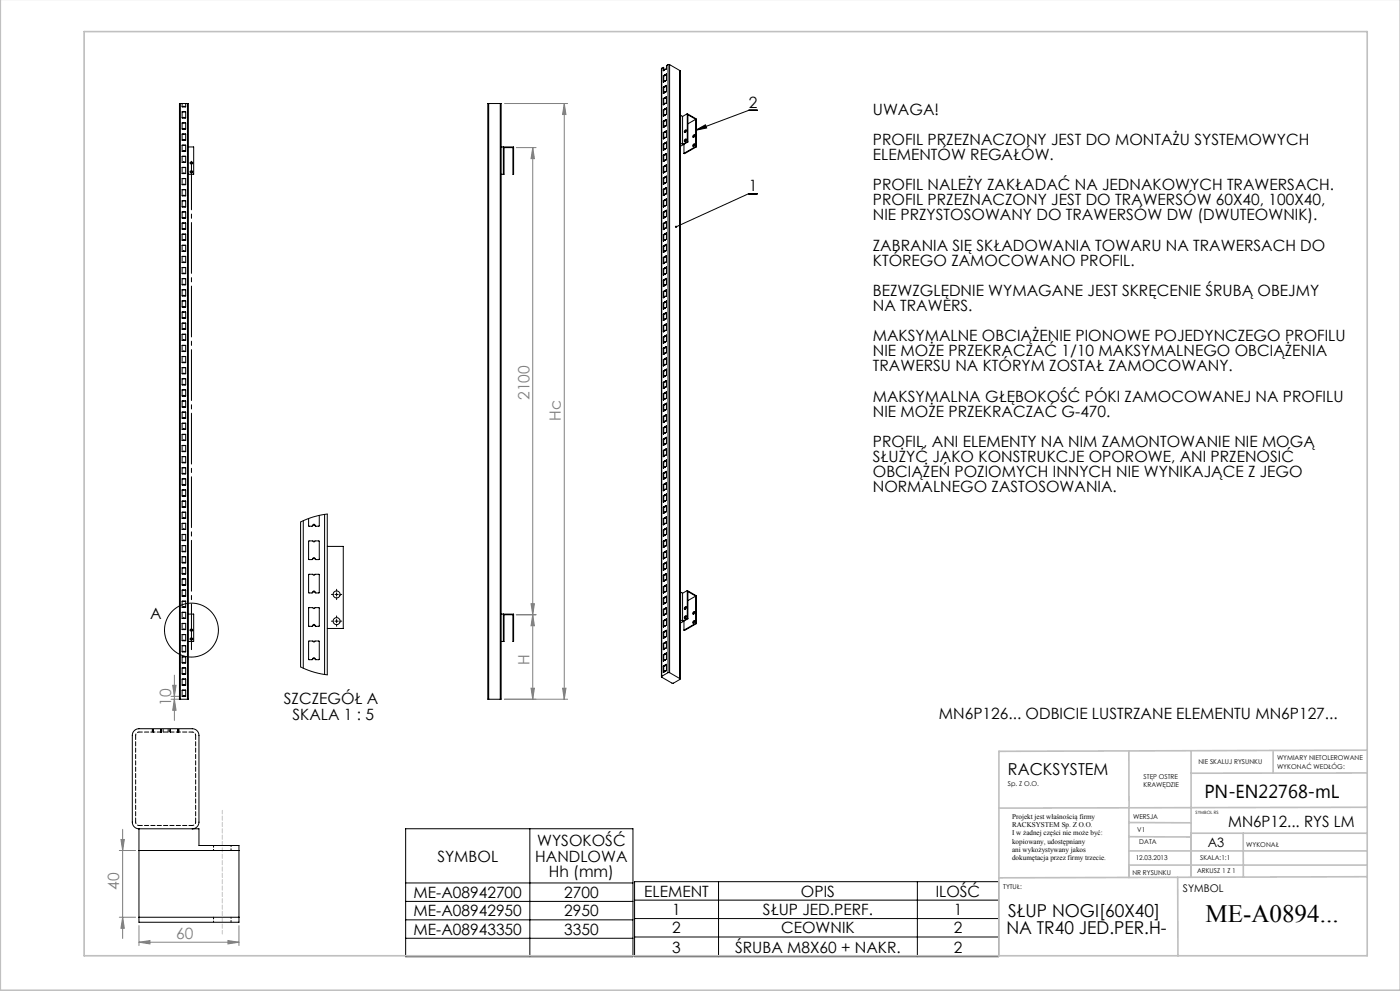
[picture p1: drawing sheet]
<svg xmlns="http://www.w3.org/2000/svg" width="420mm" height="297mm" viewBox="0 0 420 297" stroke-linecap="round" stroke-linejoin="round" font-family="sans-serif">
<g fill="none" stroke="#000" stroke-width=".3">
<path d="M208.7 39l2.9-1.6 .4 1zM227.2 33.1h-2.6l-15.9 5.9M57.3 51.5h.3M57.3 48.8h.3M57.4 48.7v.3M57.4 51.3v.4M227.2 58h-2.6l-21.8 10M100.5 178.2h1M101 177.7v1M57.3 191.5h.3M57.3 188.8h.3M57.4 188.7v.3"/>
<path d="M57.4 191.3v.4M100.5 186.2h1M101 185.7v1M121.7 248.4h68.2v38.3h-68.2zM159 248.4v38.3M121.7 264.6h68.2M121.7 270.1h68.2M121.7 275.7h68.2M190.4 264.2h109.2v22.5h-109.2zM190.4 269.8h109.2M190.4 275.3h109.2M215.6 264.2v22.5"/>
<path d="M275.2 264.2v22.5M121.7 281.2h68.2M190.4 280.8h109.2"/>
<circle cx="57.4" cy="188.8" r="8.1"/>
</g>
<g fill="none" stroke="#808080" stroke-width=".3">
<path d="M151.3 31h19M169.3 31l.5 3.3h-1zM169.3 31v178.6M154.9 44.2h5.9M159.8 44.2l.5 3.3h-1zM159.8 44.2v165.4M154.9 184.2h5.9M159.3 180.9h1l-.5 3.3zM159.8 184.2l.5 3.3h-1zM51.3 209.6h2.5M51.3 208.7h2.4M51.8 205.4h1l-.5 3.3z"/>
<path d="M52.3 209.6l.5 3.3h-1zM52.3 202.3v13.6M159.3 206.3h1l-.5 3.3zM168.8 206.3h1l-.5 3.3zM170.3 209.6h-19M35.8 254.9h4.9M36.3 251.6h1l-.5 3.3zM36.8 248.5v32.7M35.8 274.9h4.9M36.8 274.9l.5 3.3h-1zM41.7 277.4v6M71.7 277.4v6"/>
<path d="M41.7 282.4l3.3-.5v1zM41.7 282.4h30M68.4 281.9l3.3 .5-3.3 .5z"/>
</g>
<g fill="none" stroke="#000" stroke-width=".3" stroke-dasharray="15.2 1.3 1.3 1.3">
<path d="M57.1 51.5h-.2M57.1 48.8h-.2M57.4 51.2v-.2M57.4 51.8v.2M57.4 48.5v-.2M57.8 51.5h.2M57.8 48.8h.2M100 178.2h-.6M101 177.2v-.6M101 179.2v.5M102 178.2h.5M57.1 191.5h-.2"/>
<path d="M57.1 188.8h-.2M57.4 191.2v-.2M57.4 191.8v.2M57.4 188.5v-.2M57.4 189.2v.2M57.8 191.5h.2M57.8 188.8h.2M100 186.2h-.6M101 185.2v-.6M101 187.2v.5M102 186.2h.5"/>
</g>
<path d="M57.4 49.2v145.5" fill="none" stroke="#000" stroke-width=".3" stroke-dasharray="15.2 1.3 1.3 1.3" stroke-dashoffset="1.5"/>
<path d="M66.7 242.9v37" fill="none" stroke="#c0c0c0" stroke-width=".3" stroke-dasharray="1.3 .6" stroke-dashoffset=".2"/>
<g fill="none" stroke="#c0c0c0" stroke-width=".5">
<path d="M.1 -.1v296.9h419.9M25.2 9.5h385v276.9h-385zM338.7 225.2v37.8M357.3 225v37.9v-13.2h52.9M382 225.4v6.3M410.1 224.8l-110.4 .4v61.2M410.1 231.7h-52.8M338.7 259.3h71.5M338.7 255h71.5M338.7 250.8l18.6 .1M338.7 246.5l18.6 .1M373 249.7v13.2"/>
<path d="M410.1 241.9l-110.4 .3M353.3 262.9l.1 23.5M410.2 262.7l-110.5 .4"/>
</g>
<path d="M202.6 67.7l-.1 .4 .3-.1-.3 .1a.34 .34 0 0 0 .5 .2 .34 .34 0 0 0 .1-.5 .34 .34 0 0 0-.5-.1zM208.7 39l2.9-1.6 .4 1z" fill="#000"/>
<g fill="#808080">
<path d="M41.7 282.4l3.3-.5v1zM68.4 281.9l3.3 .5-3.3 .5z"/>
<path d="M168.8 206.3h1l-.5 3.3zM169.3 31l.5 3.3h-1zM159.3 180.9h1l-.5 3.3zM159.8 44.2l.5 3.3h-1z"/>
<path d="M51.8 205.4h1l-.5 3.3zM52.3 209.6l.5 3.3h-1zM159.8 184.2l.5 3.3h-1zM159.3 206.3h1l-.5 3.3zM36.3 251.6h1l-.5 3.3zM36.8 274.9l.5 3.3h-1z"/>
</g>
<g fill="none" stroke="#000" stroke-width=".3">
<path d="M200.4 19.4h.5M200.4 19.4l-.5 .2v1l-.3 .2M200.4 19.4v182.2M200.9 19.4v182.2M200.9 19.4l3 1.7M54.1 31h-.3v178.6h.3M54.1 31v178.6M54.1 31h2.1M54.6 31v1l.5-.1M55.1 31.9h.2M55.1 38.6h.2M55.1 38.6l-.5 .1 .1-1.9 1 .1v1.8l-.4-.1"/>
<path d="M55.1 35.3h.2M55.1 35.3h-.5l.1-1.8h1v1.8h-.4M55.1 31.9h.1M55.1 35.3h.1M55.1 38.6h.1M55.3 31.9h.1M55.3 35.3h.1M55.3 38.6h.1M55.7 31v1l-.4-.1M56.2 31h.3v178.6h-.3M56.2 31v178.6M146.6 31h-.3v178.6h.3"/>
<path d="M146.6 31h3.5M146.6 31v178.6M150.1 31h.2v178.6h-.2M150.1 31v178.6M198.5 20.5l-.1 182.3M198.5 20.5v182.2M199 21.2h.1M199 38.2h.1M199 34.8h.1M199 31.4h.1M199 28h.1M199 24.6h.1"/>
<path d="M199 20.2l-.5 .3M199 20.2v1M199 22.8v1.8M199 26.2v1.8M199 29.6v1.8M199 33v1.8M199 36.4v1.8M199 39.8v1.8M199 20.2l.1 .9M199 39.8h.1M199 36.4h.1M199 33h.1"/>
<path d="M199 29.6h.1M199 26.2h.1M199 22.8h.1M199 39.7v.1M199 36.3v.1M199 32.9v.1M199 29.5v.1M199 26.1v.1M199 22.7v.1M199 39.7l.2 .1M199 36.3l.2 .1M199 32.9l.2 .1"/>
<path d="M199 29.5l.2 .1M199 26.1l.2 .1M199 22.7l.2 .1M199.1 22.8v1.7M199.1 26.2v1.7M199.1 29.6v1.7M199.1 33v1.8M199.1 36.4v1.8M199.1 39.8v1.8M199.1 20.9l.2 .1M199.2 39.8h-.1M199.2 36.4h-.1"/>
<path d="M199.2 33h-.1M199.2 29.6h-.1M199.2 26.2h-.1M199.2 22.8h-.1M199.4 37.9l-.4 .3M199.4 34.5l-.4 .3M199.4 31.1l-.4 .3M199.4 27.7l-.4 .3M199.4 24.3l-.4 .3M199.4 24.3h.1M199.4 27.7h.1M199.4 31.1h.1"/>
<path d="M199.4 34.5h.1M199.4 37.9h.1M199.5 39.6l-.3 .2M199.5 29.4l-.3 .2M199.5 20.7l.2 .1M199.5 37.7l.1 .2M199.5 34.3l.1 .1M199.5 30.9l.1 .1M199.5 27.5l.1 .1M199.5 24.1l.1 .1M199.6 20.8l-.6 .4M199.6 20.8h.1"/>
<path d="M199.6 39.4l-.6 .3M199.6 37.8l-.2 .1M199.6 37.8v.1M199.6 36l-.6 .3M199.6 34.4l-.2 .1M199.6 34.4h.1M199.6 32.6l-.6 .3M199.6 31l-.2 .1M199.6 31h.1M199.6 29.2l-.6 .3M199.6 27.6l-.2 .1M199.6 27.6h.1"/>
<path d="M199.6 25.8l-.6 .3M199.6 24.2l-.2 .1M199.6 24.2h.1M199.6 22.4l-.6 .3M199.6 37.8h.1M199.6 39.4l.1 .1M199.6 36l.1 .1M199.6 32.6l.1 .1M199.6 29.2l.1 .1M199.6 25.8l.1 .1M199.6 22.4l.1 .1M199.7 37.8h.1"/>
<path d="M199.7 34.4h.1M199.7 27.6h.1M199.7 24.2h.1M199.7 39.5l-.3 .1M199.7 36.1l-.5 .3M199.7 32.7l-.5 .3M199.7 29.3h-.3M199.7 25.9l-.5 .3M199.7 22.5l-.5 .3M199.9 39.2h.1M199.9 35.8h.1M199.9 32.4h.1"/>
<path d="M199.9 29h.1M199.9 25.6h.1M199.9 22.2h.1M199.9 39.2l-.3 .2M199.9 35.8l-.3 .2M199.9 32.4l-.3 .2M199.9 29l-.3 .2M199.9 25.6l-.3 .2M199.9 22.2l-.3 .2M199.9 39.2v1.8l-.3 .3M199.9 35.8v1.8l-.3 .3M199.9 32.4v1.8l-.3 .2"/>
<path d="M199.9 29v1.8l-.3 .2M199.9 25.6v1.8l-.3 .2M199.9 22.2v1.8l-.3 .2M199.9 39.3l-.2 .2M199.9 35.9l-.2 .2M199.9 32.5l-.2 .2M199.9 29.1l-.2 .2M199.9 25.7l-.2 .2M199.9 22.3l-.2 .2M203.9 21.1l.1 182.4M203.9 21.1v182.3M204.2 34.6v8.3"/>
<path d="M204.2 34.6l.6 .3M204.2 34.6h-.2M204.8 34.9v8.4M205.5 39a.36 .36 0 0 1 .4 .5 .36 .36 0 0 1-.6 .2zM205.9 39l-.3 .3-.1 .4M206.2 34.1v8.4M206.2 34.1l2.7 1.5v8.4M206.2 34.1l-1.4 .8M208.7 35.8v8.1M208.7 35.8l-2.3-1.4v8.2M208.7 35.8l-2.3 1.3M54.7 43.5h1v1.9l-.5-.2-.6 .1z"/>
<path d="M55.1 58.6h.2M55.1 58.6l-.5 .1 .1-1.9 1 .1v1.8l-.4-.1M55.1 55.3h.2M55.1 55.3h-.5l.1-1.8h1v1.8h-.4M55.1 51.9h.2M55.1 51.9l-.5 .1 .1-1.8h1v1.8l-.4-.1M55.1 48.6h.2M55.1 48.6l-.5 .1 .1-1.9 1 .1v1.8l-.4-.1M55.1 41.9h.2M55.1 41.9l-.5 .1 .1-1.8h1v1.8l-.4-.1M55.1 41.9h.1M55.1 48.6h.1"/>
<path d="M55.1 51.9h.1M55.1 55.3h.1M55.1 58.6h.1M55.3 41.9h.1M55.3 48.6h.1M55.3 51.9h.1M55.3 55.3h.1M55.3 58.6h.1M56.5 44h1.6v8.2h-1.6M150.3 44h3.8v8.2h-.2v-8h-2.7v8h-.9M151 44v8.2M199 58.6h.1"/>
<path d="M199 55.2h.1M199 51.8h.1M199 48.4h.1M199 45h.1M199 41.6h.1M199 43.2v1.8M199 46.6v1.8M199 50v1.8M199 53.4v1.8M199 56.8v1.8M199 56.8h.1M199 53.4h.1"/>
<path d="M199 50h.1M199 46.6h.1M199 43.2h.1M199 56.7v.1M199 53.3v.1M199 49.9v.1M199 46.5v.1M199 43.1v.1M199 56.7l.2 .1M199 53.3l.2 .1M199 49.9l.2 .1M199 46.5l.2 .1"/>
<path d="M199 43.1l.2 .1M199.1 43.2v1.8M199.1 46.6v1.8M199.1 50v1.8M199.1 53.4v1.8M199.1 56.8v1.8M199.1 43.2h.1M199.2 56.8h-.1M199.2 53.4h-.1M199.2 50h-.1M199.2 46.6h-.1M199.4 54.9l-.4 .3"/>
<path d="M199.4 51.5l-.4 .3M199.4 48.1l-.4 .3M199.4 44.7l-.4 .3M199.4 41.3l-.4 .3M199.4 41.3h.1M199.4 44.7h.1M199.4 48.1h.1M199.4 51.5h.1M199.4 54.9h.1M199.5 56.6l-.3 .2M199.5 49.8l-.3 .2M199.5 46.4l-.3 .2"/>
<path d="M199.5 58.2h.2M199.5 47.9l.2 .1M199.5 41.1l.2 .1M199.5 54.7l.1 .2M199.5 51.3l.1 .2M199.5 44.5l.1 .1M199.6 59.8l-.6 .3M199.6 58.2l-.6 .4M199.6 58.2v.1M199.6 56.4l-.6 .3M199.6 54.8l-.2 .1M199.6 54.8v.1"/>
<path d="M199.6 53l-.6 .3M199.6 51.4l-.2 .1M199.6 51.4v.1M199.6 49.6l-.6 .3M199.6 48l-.2 .1M199.6 48v.1M199.6 46.2l-.6 .3M199.6 44.6l-.2 .1M199.6 44.6v.1M199.6 42.8l-.6 .3M199.6 41.2l-.2 .1M199.6 41.2v.1"/>
<path d="M199.6 41.2h.1M199.6 44.6h.1M199.6 48h.1M199.6 51.4h.1M199.6 54.8h.1M199.6 58.2h.1M199.6 59.8l.1 .1M199.6 56.4l.1 .1M199.6 53l.1 .1M199.6 49.6l.1 .1M199.6 46.2l.1 .1M199.6 42.8l.1 .1"/>
<path d="M199.7 54.8h.1M199.7 51.4h.1M199.7 44.6h.1M199.7 59.9l-.5 .3M199.7 56.5l-.3 .1M199.7 53.1l-.5 .3M199.7 49.7l-.3 .1M199.7 46.3l-.3 .1M199.7 42.9l-.5 .3M199.9 59.6h.1M199.9 56.2h.1M199.9 52.8h.1"/>
<path d="M199.9 49.4h.1M199.9 46h.1M199.9 42.6h.1M199.9 59.6l-.3 .2M199.9 56.2l-.3 .2M199.9 52.8l-.3 .2M199.9 49.4l-.3 .2M199.9 46l-.3 .2M199.9 42.6l-.3 .2M199.9 59.6v1.9l-.3 .2M199.9 56.2v1.9l-.3 .2M199.9 52.8v1.9l-.3 .2"/>
<path d="M199.9 49.4v1.8l-.3 .3M199.9 46v1.8l-.3 .3M199.9 42.6v1.8l-.3 .3M199.9 59.7l-.2 .2M199.9 56.3l-.2 .2M199.9 52.9l-.2 .2M199.9 49.5l-.2 .2M199.9 46.1l-.2 .2M199.9 42.7l-.2 .2M204.2 42.9l-.2 .1M204.2 42.9l.6 .4M205.2 43.2v2.8"/>
<path d="M205.5 41.7a.36 .36 0 0 1 .4 .5 .36 .36 0 0 1-.6 .2zM205.9 41.8l-.3 .2-.1 .4M206.2 42.5l-1.4 .8M206.2 42.5l.2 .1M206.4 42.6l-2.4 1.3M208.1 43.2a.36 .36 0 0 1 .3 .5 .36 .36 0 0 1-.5 .1zM208.1 40.5a.36 .36 0 0 1 .3 .4 .36 .36 0 0 1-.5 .2zM208.4 43.2l-.3 .3-.1 .4M208.4 40.5l-.3 .3-.1 .4M208.7 43.9l.2 .1M208.7 43.9l-3.5 2.1M208.9 44l-3.5 2.1-.2-.1"/>
<path d="M54.7 73.5h1v1.9l-.5-.2-.6 .1zM55.1 78.6h.2M55.1 78.6l-.5 .1 .1-1.9 1 .1v1.8l-.4-.1M55.1 71.9h.2M55.1 71.9l-.5 .1 .1-1.8h1v1.8l-.4-.1M55.1 68.6h.2M55.1 68.6l-.5 .1 .1-1.9 1 .1v1.8l-.4-.1M55.1 65.3h.2M55.1 65.3h-.5l.1-1.8h1v1.8h-.4M55.1 61.9h.2M55.1 61.9l-.5 .1 .1-1.8h1v1.8l-.4-.1M55.1 61.9h.1"/>
<path d="M55.1 65.3h.1M55.1 68.6h.1M55.1 71.9h.1M55.1 78.6h.1M55.3 61.9h.1M55.3 65.3h.1M55.3 68.6h.1M55.3 71.9h.1M55.3 78.6h.1M199 79h.1M199 75.6h.1M199 72.2h.1"/>
<path d="M199 68.8h.1M199 65.4h.1M199 62h.1M199 60.2v1.8M199 63.6v1.8M199 67v1.8M199 70.4v1.8M199 73.8v1.8M199 77.2v1.8M199 77.2l.1 .1M199 73.8l.1 .1M199 70.4l.1 .1"/>
<path d="M199 67l.1 .1M199 63.6h.1M199 60.2h.1M199 77.1v.1M199 73.7v.1M199 70.3v.1M199 66.9v.1M199 63.5v.1M199 60.1v.1M199 77.1l.2 .1M199 73.7l.2 .1M199 70.3l.2 .1"/>
<path d="M199 66.9l.2 .1M199 63.5l.2 .1M199 60.1l.2 .1M199.1 60.2v1.8M199.1 63.6v1.8M199.1 67.1v1.7M199.1 70.5v1.7M199.1 73.9v1.7M199.1 77.3v1.7M199.2 77.2l-.1 .1M199.2 73.8l-.1 .1M199.2 70.4l-.1 .1"/>
<path d="M199.2 67l-.1 .1M199.2 63.6h-.1M199.2 60.2h-.1M199.4 78.7l-.4 .3M199.4 75.3l-.4 .3M199.4 71.9l-.4 .3M199.4 68.5l-.4 .3M199.4 65.1l-.4 .3M199.4 61.7l-.4 .3M199.4 61.7h.1M199.4 65.1h.1M199.4 68.5h.1"/>
<path d="M199.4 71.9h.1M199.4 75.3h.1M199.4 78.7h.1M199.5 77l-.3 .2M199.5 66.8l-.3 .2M199.5 78.6l.2 .1M199.5 68.4l.2 .1M199.5 75.2l.1 .1M199.5 71.8h.1M199.5 65l.1 .1M199.5 61.6h.1M199.6 78.6l-.2 .1"/>
<path d="M199.6 78.6v.1M199.6 76.8l-.6 .3M199.6 75.2l-.2 .1M199.6 75.2v.1M199.6 73.4l-.6 .3M199.6 71.8l-.2 .1M199.6 71.8v.1M199.6 70l-.6 .3M199.6 68.4l-.2 .1M199.6 68.4v.1M199.6 66.6l-.6 .3M199.6 65l-.2 .1"/>
<path d="M199.6 65v.1M199.6 63.2l-.6 .3M199.6 61.6l-.2 .1M199.6 61.6v.1M199.6 65h.1M199.6 68.4h.1M199.6 71.8h.1M199.6 75.2h.1M199.6 78.6h.1M199.6 76.8l.1 .1M199.6 73.4l.1 .1M199.6 70l.1 .1"/>
<path d="M199.6 66.6l.1 .1M199.6 63.2l.1 .1M199.7 75.3h.1M199.7 71.9h.1M199.7 65.1h.1M199.7 61.6h.1M199.7 76.9l-.3 .1M199.7 73.5l-.5 .3M199.7 70.1l-.5 .3M199.7 66.7l-.3 .1M199.7 63.3l-.5 .3M199.9 76.6h.1"/>
<path d="M199.9 73.2h.1M199.9 69.8h.1M199.9 66.4h.1M199.9 63h.1M199.9 76.6l-.3 .2M199.9 73.2l-.3 .2M199.9 69.8l-.3 .2M199.9 66.4l-.3 .2M199.9 63l-.3 .2M199.9 76.6v1.9l-.3 .2M199.9 73.2v1.9l-.3 .2M199.9 69.8v1.9l-.3 .2"/>
<path d="M199.9 66.4v1.9l-.3 .2M199.9 63v1.9l-.3 .2M199.9 76.7l-.2 .2M199.9 73.3l-.2 .2M199.9 69.9l-.2 .2M199.9 66.5l-.2 .2M199.9 63.1l-.2 .2M55.1 98.6h.2M55.1 98.6l-.5 .1 .1-1.9 1 .1v1.8l-.4-.1M55.1 95.3h.2M55.1 95.3h-.5l.1-1.8h1v1.8h-.4M55.1 91.9h.2"/>
<path d="M55.1 91.9l-.5 .1 .1-1.8h1v1.8l-.4-.1M55.1 88.6h.2M55.1 88.6l-.5 .1 .1-1.9 1 .1v1.8l-.4-.1M55.1 85.3h.2M55.1 85.3h-.5l.1-1.8h1v1.8h-.4M55.1 81.9h.2M55.1 81.9l-.5 .1 .1-1.8h1v1.8l-.4-.1M55.1 81.9h.1M55.1 85.3h.1M55.1 88.6h.1M55.1 91.9h.1M55.1 95.3h.1"/>
<path d="M55.1 98.6h.1M55.3 81.9h.1M55.3 85.3h.1M55.3 88.6h.1M55.3 91.9h.1M55.3 95.3h.1M55.3 98.6h.1M199 99.4h.1M199 96h.1M199 92.6h.1M199 89.2h.1M199 85.8h.1"/>
<path d="M199 82.4h.1M199 80.6v1.8M199 84v1.8M199 87.4v1.8M199 90.8v1.8M199 94.2v1.8M199 97.6v1.8M199 97.6l.1 .1M199 94.2l.1 .1M199 90.8l.1 .1M199 87.4l.1 .1M199 84l.1 .1"/>
<path d="M199 80.6l.1 .1M199 97.5v.1M199 94.1v.1M199 90.7v.1M199 87.3v.1M199 83.9v.1M199 80.5v.1M199 97.5l.2 .1M199 94.1l.2 .1M199 90.7l.2 .1M199 87.3l.2 .1M199 83.9l.2 .1"/>
<path d="M199 80.5l.2 .1M199.1 80.7v1.7M199.1 84.1v1.7M199.1 87.5v1.7M199.1 90.9v1.7M199.1 94.3v1.7M199.1 97.7v1.7M199.1 80.7h.1M199.2 97.6l-.1 .1M199.2 94.2l-.1 .1M199.2 90.8l-.1 .1M199.2 87.4l-.1 .1"/>
<path d="M199.2 84l-.1 .1M199.4 99.1l-.4 .3M199.4 92.3l-.4 .3M199.4 88.9l-.4 .3M199.4 85.5l-.4 .3M199.4 82.1l-.4 .3M199.4 82.1h.1M199.4 85.5h.1M199.4 88.9h.1M199.4 92.3h.1M199.4 99.1h.1M199.5 94l-.3 .2"/>
<path d="M199.5 87.2l-.3 .2M199.5 83.8l-.3 .2M199.5 95.6l.2 .1M199.5 85.4l.2 .1M199.5 99h.1M199.5 92.2h.1M199.5 88.8l.1 .1M199.5 82h.1M199.6 99l-.2 .1M199.6 99v.1M199.6 97.2l-.6 .3M199.6 95.6l-.6 .4"/>
<path d="M199.6 95.6v.1M199.6 93.8l-.6 .3M199.6 92.2l-.2 .1M199.6 92.2v.1M199.6 90.4l-.6 .3M199.6 88.8l-.2 .1M199.6 88.8v.1M199.6 87l-.6 .3M199.6 85.4l-.2 .1M199.6 85.4v.1M199.6 83.6l-.6 .3M199.6 82l-.2 .1"/>
<path d="M199.6 82v.1M199.6 80.2l-.6 .3M199.6 82h.1M199.6 85.4h.1M199.6 88.8h.1M199.6 92.2h.1M199.6 95.6h.1M199.6 97.2l.1 .1M199.6 93.8l.1 .1M199.6 90.4l.1 .1M199.6 87l.1 .1M199.6 83.6l.1 .1"/>
<path d="M199.6 80.2l.1 .1M199.7 99.1h.1M199.7 92.3h.1M199.7 88.9h.1M199.7 82.1h.1M199.7 97.3l-.5 .3M199.7 93.9l-.3 .1M199.7 90.5l-.5 .3M199.7 87.1l-.3 .1M199.7 83.7l-.3 .1M199.7 80.3l-.5 .3M199.9 97v.1"/>
<path d="M199.9 93.6v.1M199.9 90.2v.1M199.9 86.8v.1M199.9 83.4v.1M199.9 80h.1M199.9 97l-.3 .2M199.9 93.6l-.3 .2M199.9 90.2l-.3 .2M199.9 86.8l-.3 .2M199.9 83.4l-.3 .2M199.9 80l-.3 .2M199.9 97.1v1.8l-.3 .2"/>
<path d="M199.9 93.7v1.8l-.3 .2M199.9 90.3v1.8l-.3 .2M199.9 86.9v1.8l-.3 .2M199.9 83.5v1.8l-.3 .2M199.9 80v1.9l-.3 .2M199.9 97.1l-.2 .2M199.9 93.7l-.2 .2M199.9 90.3l-.2 .2M199.9 86.9l-.2 .2M199.9 83.5l-.2 .2M199.9 80.1l-.2 .2M54.7 103.5h1v1.9l-.5-.2-.6 .1z"/>
<path d="M55.1 118.6h.2M55.1 118.6l-.5 .1 .1-1.9 1 .1v1.8l-.4-.1M55.1 115.3h.2M55.1 115.3h-.5l.1-1.8h1v1.8h-.4M55.1 111.9h.2M55.1 111.9l-.5 .1 .1-1.8h1v1.8l-.4-.1M55.1 108.6h.2M55.1 108.6l-.5 .1 .1-1.9 1 .1v1.8l-.4-.1M55.1 101.9h.2M55.1 101.9l-.5 .1 .1-1.8h1v1.8l-.4-.1M55.1 101.9h.1M55.1 108.6h.1"/>
<path d="M55.1 111.9h.1M55.1 115.3h.1M55.1 118.6h.1M55.3 101.9h.1M55.3 108.6h.1M55.3 111.9h.1M55.3 115.3h.1M55.3 118.6h.1M199 119.8v.1M199 116.4h.1M199 113h.1M199 109.6h.1"/>
<path d="M199 106.2h.1M199 102.8h.1M199 101v1.8M199 104.4v1.8M199 107.8v1.8M199 111.2v1.8M199 114.6v1.8M199 118v1.8M199 118l.1 .1M199 114.6l.1 .1M199 111.2l.1 .1M199 107.8l.1 .1"/>
<path d="M199 104.4l.1 .1M199 101l.1 .1M199 117.9v.1M199 114.5v.1M199 111.1v.1M199 107.7v.1M199 104.3v.1M199 100.9v.1M199 117.9l.2 .1M199 114.5l.2 .1M199 111.1l.2 .1M199 107.7l.2 .1"/>
<path d="M199 104.3l.2 .1M199 100.9l.2 .1M199.1 101.1v1.7M199.1 104.5v1.7M199.1 107.9v1.7M199.1 111.3v1.7M199.1 114.7v1.7M199.1 118.1v1.7M199.1 118.1h.1M199.2 114.6l-.1 .1M199.2 111.2l-.1 .1M199.2 107.8l-.1 .1"/>
<path d="M199.2 104.4l-.1 .1M199.2 101l-.1 .1M199.4 119.6l-.4 .3M199.4 116.2l-.4 .2M199.4 112.8l-.4 .2M199.4 109.4l-.4 .2M199.4 105.9l-.4 .3M199.4 102.5l-.4 .3M199.4 102.5h.1M199.4 105.9h.1M199.4 109.3v.1M199.4 112.7v.1"/>
<path d="M199.4 116.1v.1M199.4 119.6h.1M199.5 114.4l-.3 .2M199.5 104.2l-.3 .2M199.5 116l.2 .1M199.5 105.8l.2 .1M199.5 119.4l.1 .1M199.5 112.6l.1 .1M199.5 109.2l.1 .1M199.5 102.4l.1 .1M199.6 119.4l-.2 .2M199.6 119.5h.1"/>
<path d="M199.6 117.6l-.6 .3M199.6 116l-.2 .1M199.6 116.1h.1M199.6 114.2l-.6 .3M199.6 112.6l-.2 .1M199.6 112.7h.1M199.6 110.8l-.6 .3M199.6 109.2l-.2 .1M199.6 109.2v.1M199.6 107.4l-.6 .3M199.6 105.8l-.2 .1M199.6 105.8v.1"/>
<path d="M199.6 104l-.6 .3M199.6 102.4l-.2 .1M199.6 102.4v.1M199.6 100.6l-.6 .3M199.6 102.4h.1M199.6 105.8h.1M199.6 109.2h.1M199.6 112.6v.1M199.6 116v.1M199.6 119.4v.1M199.6 117.6l.1 .1M199.6 114.2l.1 .1"/>
<path d="M199.6 110.8l.1 .1M199.6 107.4l.1 .1M199.6 104l.1 .1M199.6 100.6l.1 .1M199.7 119.5h.1M199.7 112.7h.1M199.7 109.3h.1M199.7 102.5h.1M199.7 117.7l-.5 .3M199.7 114.3l-.3 .1M199.7 110.9l-.5 .3M199.7 107.5l-.5 .3"/>
<path d="M199.7 104.1l-.3 .1M199.7 100.7l-.5 .3M199.9 117.4v.1M199.9 114v.1M199.9 110.6v.1M199.9 107.2v.1M199.9 103.8v.1M199.9 100.4v.1M199.9 117.4l-.3 .2M199.9 114l-.3 .2M199.9 110.6l-.3 .2M199.9 107.2l-.3 .2"/>
<path d="M199.9 103.8l-.3 .2M199.9 100.4l-.3 .2M199.9 117.5v1.8l-.3 .2M199.9 114.1v1.8l-.3 .2M199.9 110.7v1.8l-.3 .2M199.9 107.3v1.8l-.3 .2M199.9 103.9v1.8l-.3 .2M199.9 100.5v1.8l-.3 .2M199.9 117.6l-.2 .1M199.9 114.2l-.2 .1M199.9 110.8l-.2 .1M199.9 107.4l-.2 .1"/>
<path d="M199.9 104l-.2 .1M199.9 100.6l-.2 .1M54.7 133.5h1v1.9l-.5-.2-.6 .1zM55.1 138.6h.2M55.1 138.6l-.5 .1 .1-1.9 1 .1v1.8l-.4-.1M55.1 131.9h.2M55.1 131.9l-.5 .1 .1-1.8h1v1.8l-.4-.1M55.1 128.6h.2M55.1 128.6l-.5 .1 .1-1.9 1 .1v1.8l-.4-.1M55.1 125.3h-.5l.1-1.8h1v1.8h-.4M55.1 121.9h.2M55.1 121.9l-.5 .1 .1-1.8h1v1.8l-.4-.1"/>
<path d="M55.1 125.3h.2M55.1 121.9h.1M55.1 125.3h.1M55.1 128.6h.1M55.1 131.9h.1M55.1 138.6h.1M55.3 121.9h.1M55.3 125.3h.1M55.3 128.6h.1M55.3 131.9h.1M55.3 138.6h.1M199 136.8v.1"/>
<path d="M199 133.4v.1M199 130v.1M199 126.6v.1M199 123.2v.1M199 121.4v1.8M199 124.8v1.8M199 128.2v1.8M199 131.6v1.8M199 135v1.8M199 138.4v1.8M199 138.4l.1 .1M199 135l.1 .1"/>
<path d="M199 131.6l.1 .1M199 128.2l.1 .1M199 124.8l.1 .1M199 121.4l.1 .1M199 138.4h.1M199 135h.1M199 131.6h.1M199 128.2h.1M199 124.8h.1M199 121.3v.1M199 138.4h.2M199 135h.2"/>
<path d="M199 131.6h.2M199 128.2h.2M199 124.8h.2M199 121.3l.2 .1M199.1 121.5v1.7M199.1 124.9v1.7M199.1 128.3v1.7M199.1 131.7v1.7M199.1 135.1v1.7M199.1 138.5v1.7M199.2 138.4l-.1 .1M199.2 135l-.1 .1"/>
<path d="M199.2 131.6l-.1 .1M199.2 128.2l-.1 .1M199.2 124.8l-.1 .1M199.2 121.4l-.1 .1M199.4 140l-.4 .3M199.4 136.6l-.4 .3M199.4 129.8l-.4 .3M199.4 126.4l-.4 .3M199.4 123l-.4 .3M199.4 123h.1M199.4 126.4h.1M199.4 129.8h.1"/>
<path d="M199.4 136.6h.1M199.4 140h.1M199.5 131.4l-.3 .2M199.5 124.6l-.3 .2M199.5 121.2l-.3 .2M199.5 133l.2 .1M199.5 122.8l.2 .1M199.5 139.8l.1 .1M199.5 136.4l.1 .1M199.5 129.6l.1 .1M199.5 126.2l.1 .1M199.6 139.9l-.2 .1"/>
<path d="M199.6 139.9h.1M199.6 138.1l-.6 .3M199.6 134.7l-.6 .3M199.6 133.1l-.6 .4M199.6 133.1h.1M199.6 131.3l-.6 .3M199.6 129.7l-.2 .1M199.6 129.7h.1M199.6 127.9l-.6 .3M199.6 126.3l-.2 .1M199.6 126.3h.1M199.6 124.5l-.6 .3"/>
<path d="M199.6 122.9l-.2 .1M199.6 122.9h.1M199.6 121l-.6 .3M199.6 138.1h.1M199.6 134.7h.1M199.6 131.3h.1M199.6 127.9h.1M199.6 124.5h.1M199.6 121l.1 .1M199.6 136.5l-.2 .1M199.7 139.9h.1M199.7 136.5h.1"/>
<path d="M199.7 129.7h.1M199.7 126.3h.1M199.7 138.1l-.5 .3M199.7 134.7l-.5 .3M199.7 131.3l-.3 .1M199.7 127.9l-.5 .3M199.7 124.5l-.3 .1M199.7 121.1l-.3 .1M199.9 137.9h.1M199.9 134.5h.1M199.9 131.1h.1M199.9 127.7h.1"/>
<path d="M199.9 124.3h.1M199.9 120.9h.1M199.9 137.9l-.3 .2M199.9 134.5l-.3 .2M199.9 131.1l-.3 .2M199.9 127.7l-.3 .2M199.9 124.3l-.3 .2M199.9 120.9l-.3 .1M199.9 137.9v1.8l-.3 .2M199.9 134.5v1.8l-.3 .2M199.9 131.1v1.8l-.3 .2M199.9 127.7v1.8l-.3 .2"/>
<path d="M199.9 124.3v1.8l-.3 .2M199.9 120.9v1.8l-.3 .2M199.9 138l-.2 .1M199.9 134.6l-.2 .1M199.9 131.2l-.2 .1M199.9 127.8l-.2 .1M199.9 124.4l-.2 .1M199.9 121l-.2 .1M55.1 158.6h.2M55.1 158.6l-.5 .1 .1-1.9 1 .1v1.8l-.4-.1M55.1 155.3h.2M55.1 155.3h-.5l.1-1.8h1v1.8h-.4"/>
<path d="M55.1 151.9h.2M55.1 151.9l-.5 .1 .1-1.8h1v1.8l-.4-.1M55.1 148.6h.2M55.1 148.6l-.5 .1 .1-1.9 1 .1v1.8l-.4-.1M55.1 145.3h.2M55.1 145.3h-.5l.1-1.8h1v1.8h-.4M55.1 141.9h.2M55.1 141.9l-.5 .1 .1-1.8h1v1.8l-.4-.1M55.1 141.9h.1M55.1 145.3h.1M55.1 148.6h.1M55.1 151.9h.1"/>
<path d="M55.1 155.3h.1M55.1 158.6h.1M55.3 141.9h.1M55.3 145.3h.1M55.3 148.6h.1M55.3 151.9h.1M55.3 155.3h.1M55.3 158.6h.1M90.2 156.4l3.9-1.5 4.1-.8v48.1l-4.1-.8-3.9-1.5zM91 156.1v44.2M92.6 155.4v2.2l1.1 .1 .2-.3M93.9 157.4a.3 .3 0 0 1 .3-.3 .3 .3 0 0 1 .3 .3"/>
<path d="M93.9 157.4h.1M94.5 157.4h.1M95.8 154.5v3.1l-1.1 .1-.2-.3M97.4 154.2v47.9M199 157.3h.1M199 153.8v.1M199 150.4v.1M199 147v.1M199 143.6v.1M199 140.2v.1M199 141.8v1.8M199 145.2v1.8"/>
<path d="M199 148.6v1.8M199 152v1.8M199 155.4v1.9M199 158.8v1.9M199 158.8l.1 .1M199 155.4l.1 .1M199 152l.1 .1M199 148.6l.1 .1M199 145.2l.1 .1M199 141.8l.1 .1M199 158.8h.1M199 155.4h.1"/>
<path d="M199 152h.1M199 148.6h.1M199 145.2h.1M199 141.8h.1M199 158.8h.2M199 155.4h.2M199 152h.2M199 148.6h.2M199 145.2h.2M199 141.8h.2M199.1 141.9v1.7M199.1 145.3v1.7"/>
<path d="M199.1 148.7v1.7M199.1 152.1v1.7M199.1 155.5v1.7M199.1 158.9v1.7M199.1 155.5h.1M199.2 158.8l-.1 .1M199.2 152l-.1 .1M199.2 148.6l-.1 .1M199.2 145.2l-.1 .1M199.2 141.8l-.1 .1M199.4 157l-.4 .3M199.4 153.6l-.4 .3"/>
<path d="M199.4 150.2l-.4 .3M199.4 146.8l-.4 .3M199.4 143.4l-.4 .3M199.4 143.4h.1M199.4 146.8h.1M199.4 150.2h.1M199.4 153.6h.1M199.4 157h.1M199.5 158.7l-.3 .1M199.5 151.9l-.3 .1M199.5 141.7l-.3 .1M199.5 153.4l.2 .1"/>
<path d="M199.5 143.2l.2 .1M199.5 156.8l.1 .1M199.5 150l.1 .1M199.5 146.6l.1 .1M199.6 158.5l-.6 .3M199.6 156.9l-.2 .1M199.6 156.9h.1M199.6 155.1l-.6 .3M199.6 153.5l-.2 .1M199.6 153.5h.1M199.6 151.7l-.6 .3M199.6 150.1l-.2 .1"/>
<path d="M199.6 150.1h.1M199.6 148.3l-.6 .3M199.6 146.7l-.2 .1M199.6 146.7h.1M199.6 144.9l-.6 .3M199.6 143.3l-.2 .1M199.6 143.3h.1M199.6 141.5l-.6 .3M199.6 158.5h.1M199.6 155.1h.1M199.6 151.7h.1M199.6 148.3h.1"/>
<path d="M199.6 144.9h.1M199.6 141.5h.1M199.7 156.9h.1M199.7 150.1h.1M199.7 146.7h.1M199.7 158.5l-.3 .1M199.7 155.1l-.5 .3M199.7 151.7l-.3 .1M199.7 148.3l-.5 .3M199.7 144.9l-.5 .3M199.7 141.5l-.3 .1M199.9 158.3h.1"/>
<path d="M199.9 154.9h.1M199.9 151.5h.1M199.9 148.1h.1M199.9 144.7h.1M199.9 141.3h.1M199.9 158.3l-.3 .2M199.9 154.9l-.3 .2M199.9 151.5l-.3 .2M199.9 148.1l-.3 .2M199.9 144.7l-.3 .2M199.9 141.3l-.3 .2M199.9 158.3v1.8l-.3 .2"/>
<path d="M199.9 154.9v1.8l-.3 .2M199.9 151.5v1.8l-.3 .2M199.9 148.1v1.8l-.3 .2M199.9 144.7v1.8l-.3 .2M199.9 141.3v1.8l-.3 .2M199.9 158.4l-.2 .1M199.9 155l-.2 .1M199.9 151.6l-.2 .1M199.9 148.2l-.2 .1M199.9 144.8l-.2 .1M199.9 141.4l-.2 .1M54.7 163.5h1v1.9l-.5-.2-.6 .1z"/>
<path d="M55.1 178.6h.2M55.1 178.6l-.5 .1 .1-1.9 1 .1v1.8l-.4-.1M55.1 175.3h.2M55.1 175.3h-.5l.1-1.8h1v1.8h-.4M55.1 171.9h.2M55.1 171.9l-.5 .1 .1-1.8h1v1.8l-.4-.1M55.1 168.6h.2M55.1 168.6l-.5 .1 .1-1.9 1 .1v1.8l-.4-.1M55.1 161.9h.2M55.1 161.9l-.5 .1 .1-1.8h1v1.8l-.4-.1M55.1 161.9h.1M55.1 168.6h.1"/>
<path d="M55.1 171.9h.1M55.1 175.3h.1M55.1 178.6h.1M55.3 161.9h.1M55.3 168.6h.1M55.3 171.9h.1M55.3 175.3h.1M55.3 178.6h.1M92.6 172.2l1.3-.1a.3 .3 0 0 0 .3 .3 .3 .3 0 0 0 .3-.3l1.3 .1v5.4l-1.1 .1a.41 .41 0 0 0-.3-.5 .41 .41 0 0 0-.5 .3l-.3 .2-1-.1zM93.9 167.4a.3 .3 0 0 1 .3-.3 .3 .3 0 0 1 .3 .3M93.9 167.4l-.2 .3-1.1-.1v-5.4l1.3-.1a.3 .3 0 0 0 .3 .3 .3 .3 0 0 0 .3-.3l1.3 .1v5.4l-1.1 .1-.2-.3M93.9 167.4h.1"/>
<path d="M94.5 167.4h.1M98.2 163.8h4.8v24.6h-4.8M199 177.7h.1M199 174.3h.1M199 170.9h.1M199 167.5h.1M199 164.1h.1M199 160.7h.1M199 162.2v1.9M199 165.6v1.9M199 169.1v1.8M199 172.5v1.8"/>
<path d="M199 175.9v1.8M199 179.3v1.8M199 179.3h.1M199 175.9h.1M199 172.5h.1M199 169.1h.1M199 165.6l.1 .1M199 162.2l.1 .1M199 179.2v.1M199 175.8v.1M199 172.4v.1M199 169v.1"/>
<path d="M199 165.6h.1M199 162.2h.1M199 179.2l.2 .1M199 175.8l.2 .1M199 172.4l.2 .1M199 169h.2M199 165.6h.2M199 162.2h.2M199.1 162.3v1.7M199.1 165.7v1.7M199.1 169.1v1.7M199.1 172.5v1.7"/>
<path d="M199.1 175.9v1.7M199.1 179.3v1.7M199.2 179.3h-.1M199.2 175.9h-.1M199.2 172.5h-.1M199.2 169l-.1 .1M199.2 165.6l-.1 .1M199.2 162.2l-.1 .1M199.4 177.4l-.4 .3M199.4 174l-.4 .3M199.4 167.2l-.4 .3M199.4 163.8l-.4 .3"/>
<path d="M199.4 160.4l-.4 .3M199.4 160.4h.1M199.4 163.8h.1M199.4 167.2h.1M199.4 174h.1M199.4 177.4h.1M199.5 179.1l-.3 .2M199.5 168.9l-.3 .1M199.5 162.1l-.3 .1M199.5 170.4l.2 .1M199.5 160.2l.2 .1M199.5 177.2l.1 .1"/>
<path d="M199.5 173.8l.1 .1M199.5 167l.1 .1M199.5 163.6l.1 .1M199.6 178.9l-.6 .3M199.6 177.3l-.2 .1M199.6 177.3h.1M199.6 175.5l-.6 .3M199.6 172.1l-.6 .3M199.6 170.5l-.6 .4M199.6 170.5h.1M199.6 168.7l-.6 .3M199.6 167.1l-.2 .1"/>
<path d="M199.6 167.1h.1M199.6 165.3l-.6 .3M199.6 163.7l-.2 .1M199.6 163.7h.1M199.6 161.9l-.6 .3M199.6 160.3l-.2 .1M199.6 160.3h.1M199.6 178.9l.1 .1M199.6 175.5l.1 .1M199.6 172.1l.1 .1M199.6 168.7h.1M199.6 165.3h.1"/>
<path d="M199.6 161.9h.1M199.6 173.9l-.2 .1M199.7 177.3h.1M199.7 173.9h.1M199.7 167.1h.1M199.7 163.7h.1M199.7 179h-.3M199.7 175.6l-.5 .3M199.7 172.2l-.5 .3M199.7 168.7l-.3 .1M199.7 165.3l-.5 .3M199.7 161.9l-.3 .1"/>
<path d="M199.9 178.7h.1M199.9 175.3h.1M199.9 171.9h.1M199.9 168.5h.1M199.9 165.1h.1M199.9 161.7h.1M199.9 178.7l-.3 .2M199.9 175.3l-.3 .2M199.9 171.9l-.3 .2M199.9 168.5l-.3 .2M199.9 165.1l-.3 .2M199.9 161.7l-.3 .2"/>
<path d="M199.9 178.7v1.8l-.3 .2M199.9 175.3v1.8l-.3 .2M199.9 171.9v1.8l-.3 .2M199.9 168.5v1.8l-.3 .2M199.9 165.1v1.8l-.3 .2M199.9 161.7v1.8l-.3 .2M199.9 178.8l-.2 .2M199.9 175.4l-.2 .2M199.9 172l-.2 .2M199.9 168.6l-.2 .1M199.9 165.2l-.2 .1M199.9 161.8l-.2 .1"/>
<path d="M204.2 177.5v8.3M204.2 177.5l.6 .3M204.2 177.5h-.2M204.8 177.8v8.4M206.2 177l-1.4 .8M206.2 177v8.3M206.2 177l2.7 1.5v8.4M208.7 178.6v8.2M208.7 178.6l-2.3-1.3v8.2M208.7 178.6l-2.3 1.4M54.7 193.5h1v1.9l-.5-.2-.6 .1zM55.1 198.6h.2"/>
<path d="M55.1 198.6l-.5 .1 .1-1.9 1 .1v1.8l-.4-.1M55.1 191.9h.2M55.1 191.9l-.5 .1 .1-1.8h1v1.8l-.4-.1M55.1 188.6h.2M55.1 188.6l-.5 .1 .1-1.9 1 .1v1.8l-.4-.1M55.1 185.3h.2M55.1 185.3h-.5l.1-1.8h1v1.8h-.4M55.1 181.9h.2M55.1 181.9l-.5 .1 .1-1.8h1v1.8l-.4-.1M55.1 181.9h.1M55.1 185.3h.1M55.1 188.6h.1"/>
<path d="M55.1 191.9h.1M55.1 198.6h.1M55.3 181.9h.1M55.3 185.3h.1M55.3 188.6h.1M55.3 191.9h.1M55.3 198.6h.1M56.5 184h1.6v8.2h-1.6M93.9 197.4a.3 .3 0 0 1 .3-.3 .3 .3 0 0 1 .3 .3M93.9 197.4l-.2 .3-1.1-.1v-5.4l1.3-.1a.3 .3 0 0 0 .3 .3 .3 .3 0 0 0 .3-.3l1.3 .1v5.4l-1.1 .1-.2-.3M93.9 187.4a.3 .3 0 0 1 .3-.3 .3 .3 0 0 1 .3 .3M93.9 187.4l-.2 .3-1.1-.1v-5.4l1.3-.1a.3 .3 0 0 0 .3 .3 .3 .3 0 0 0 .3-.3l1.3 .1v5.4l-1.1 .1-.2-.3"/>
<path d="M93.9 187.4h.1M93.9 197.4h.1M94.5 187.4h.1M94.5 197.4h.1M150.3 184h3.8v8.2h-.2v-8h-2.7v8h-.9M151 184v8.2M199 198.1h.1M199 194.7h.1M199 191.3h.1M199 187.9h.1M199 184.5h.1M199 181.1h.1"/>
<path d="M199 182.7v1.8M199 186.1v1.8M199 189.5v1.8M199 192.9v1.8M199 196.3v1.8M199 199.7v1.8M199 199.7h.1M199 196.3h.1M199 192.9h.1M199 189.5h.1M199 186.1h.1M199 182.7h.1"/>
<path d="M199 199.6v.1M199 196.2v.1M199 192.8v.1M199 189.4v.1M199 186v.1M199 182.6v.1M199 199.6l.2 .1M199 196.2l.2 .1M199 192.8l.2 .1M199 189.4l.2 .1M199 186l.2 .1M199 182.6l.2 .1"/>
<path d="M199.1 182.7v1.7M199.1 186.1v1.8M199.1 189.5v1.8M199.1 192.9v1.8M199.1 196.3v1.8M199.1 199.7v1.8M199.1 192.9h.1M199.2 199.7h-.1M199.2 196.3h-.1M199.2 189.5h-.1M199.2 186.1h-.1M199.2 182.7h-.1"/>
<path d="M199.4 197.8l-.4 .3M199.4 194.4l-.4 .3M199.4 191l-.4 .3M199.4 187.6l-.4 .3M199.4 184.2l-.4 .3M199.4 180.8l-.4 .3M199.4 180.8h.1M199.4 184.2h.1M199.4 187.6h.1M199.4 191h.1M199.4 194.4h.1M199.4 197.8h.1"/>
<path d="M199.5 199.5l-.3 .2M199.5 196.1l-.3 .2M199.5 189.3l-.3 .2M199.5 190.8l.2 .1M199.5 180.6l.2 .1M199.5 197.6l.1 .2M199.5 194.2l.1 .1M199.5 187.4l.1 .1M199.5 184l.1 .1M199.6 199.3l-.6 .3M199.6 197.7l-.2 .1M199.6 197.7v.1"/>
<path d="M199.6 195.9l-.6 .3M199.6 194.3l-.2 .1M199.6 194.3v.1M199.6 192.5l-.6 .3M199.6 190.9l-.2 .1M199.6 190.9v.1M199.6 189.1l-.6 .3M199.6 187.5l-.2 .1M199.6 187.5h.1M199.6 185.7l-.6 .3M199.6 184.1l-.2 .1M199.6 184.1h.1"/>
<path d="M199.6 182.3l-.6 .3M199.6 180.7l-.2 .1M199.6 180.7h.1M199.6 190.9h.1M199.6 194.3h.1M199.6 197.7h.1M199.6 199.3l.1 .1M199.6 195.9l.1 .1M199.6 192.5l.1 .1M199.6 189.1l.1 .1M199.6 185.7l.1 .1M199.6 182.3l.1 .1"/>
<path d="M199.7 194.3h.1M199.7 187.5h.1M199.7 184.1h.1M199.7 199.4l-.3 .1M199.7 196l-.3 .1M199.7 192.6l-.5 .3M199.7 189.2l-.3 .1M199.7 185.8l-.5 .3M199.7 182.4l-.5 .3M199.9 199.1h.1M199.9 195.7h.1M199.9 192.3h.1"/>
<path d="M199.9 188.9h.1M199.9 185.5h.1M199.9 182.1h.1M199.9 199.1l-.3 .2M199.9 195.7l-.3 .2M199.9 192.3l-.3 .2M199.9 188.9l-.3 .2M199.9 185.5l-.3 .2M199.9 182.1l-.3 .2M199.9 199.1v1.8l-.3 .3M199.9 195.7v1.8l-.3 .3M199.9 192.3v1.8l-.3 .3"/>
<path d="M199.9 188.9v1.8l-.3 .3M199.9 185.5v1.8l-.3 .2M199.9 182.1v1.8l-.3 .2M199.9 189l-.2 .2M199.9 199.2l-.2 .2M199.9 195.8l-.2 .2M199.9 192.4l-.2 .2M199.9 185.6l-.2 .2M199.9 182.2l-.2 .2M204.2 185.8l-.2 .1M204.2 185.8l.6 .4M205.2 186.1v2.8"/>
<path d="M205.5 181.9a.36 .36 0 0 1 .4 .5 .36 .36 0 0 1-.6 .2zM205.5 184.6a.36 .36 0 0 1 .4 .5 .36 .36 0 0 1-.6 .2zM205.9 184.6l-.3 .3-.1 .4M205.9 181.9l-.3 .3-.1 .4M206.2 185.3l-1.4 .9M206.2 185.3l.2 .2M206.4 185.5l-2.4 1.3M208.1 186.1a.36 .36 0 0 1 .3 .5 .36 .36 0 0 1-.5 .1zM208.1 183.4a.36 .36 0 0 1 .3 .4 .36 .36 0 0 1-.5 .2zM208.4 186.1l-.3 .3-.1 .4M208.4 183.4l-.3 .3-.1 .4M208.7 186.8l.2 .1"/>
<path d="M208.7 186.8l-3.5 2.1M208.9 186.9l-3.5 2.1-.2-.1M54.1 209.6h2.1M55.1 208.6h.2M55.1 208.6l-.5 .1 .1-1.9 1 .1v1.8l-.4-.1M55.1 205.3h.2M55.1 205.3h-.5l.1-1.8h1v1.8h-.4M55.1 201.9h.2M55.1 201.9l-.5 .1 .1-1.8h1v1.8l-.4-.1M55.1 201.9h.1M55.1 205.3h.1M55.1 208.6h.1"/>
<path d="M55.3 201.9h.1M55.3 205.3h.1M55.3 208.6h.1M146.6 209.6h3.5M198.5 202.7v.3l3.3 1.8 2.1-1.2v-.2M199 201.5h.1M199.4 201.2l-.4 .3M199.4 201.2h.1M199.5 201l.1 .2M199.6 201.1l-.2 .1M199.6 201.1v.1M199.6 201.1h.1"/>
<path d="M199.7 201.1h.1M200.4 201.6h.5M200.4 201.6l-1.9 1.1M200.9 201.6l3 1.8M41.7 248.4a2 2 0 0 1-2-2v-26a2 2 0 0 1 2-2h16a2 2 0 0 1 2 2v26a2 2 0 0 1-2 2M41.7 248.4h18v5h12v23h-30zM41.7 254.9h30M41.7 274.9h30"/>
<circle cx="57.4" cy="51.5" r=".35"/>
<circle cx="57.4" cy="48.8" r=".35"/>
<circle cx="101" cy="178.2" r="1.05"/>
<circle cx="57.4" cy="191.5" r=".35"/>
<circle cx="57.4" cy="188.8" r=".35"/>
<circle cx="101" cy="186.2" r="1.05"/>
</g>
<path d="M41.7 219.4a1 1 0 0 0-1 1M58.7 220.4a1 1 0 0 0-1-1M40.7 246.4a1 1 0 0 0 1 1M57.7 247.4a1 1 0 0 0 1-1M64.1 253.4v1.5M69.3 254.9v-1.5M64.1 274.9v1.5M69.3 276.4v-1.5" fill="none" stroke="#000" stroke-width=".3" stroke-dasharray="1.3 .6" stroke-dashoffset=".8"/>
<path d="M58.7 220.4v26M40.7 246.4v-26" fill="none" stroke="#000" stroke-width=".3" stroke-dasharray="1.3 .6"/>
<path d="M41.7 219.4h16M57.7 247.4h-16" fill="none" stroke="#000" stroke-width=".3" stroke-dasharray="1.3 .6" stroke-dashoffset=".3"/>
<path d="M45.7 219.4v-1M46 219.4v-1M48.2 219.4v-1M48.9 219.4v-1M50.4 219.4v-1M51.1 219.4v-1M53.3 219.4v-1M53.7 219.4v-1" fill="none" stroke="#000" stroke-width=".3" stroke-dasharray="1.3 .6" stroke-dashoffset=".5"/>
<text font-size="7.5" x="361.6" y="276.2">ME-A0894...</text>
<text font-size="5.6" x="361.3" y="239.1">PN-EN22768-mL</text>
<g font-size="5.3">
<text x="302.4" y="274.7">SŁUP NOGI[60X40]</text>
<text x="301.9" y="279.8">NA TR40 JED.PER.H-</text>
</g>
<text font-size="4.9" x="302.4" y="232.4">RACKSYSTEM</text>
<g font-size="4.7">
<text x="224.7" y="32.4">2</text>
<text x="261.9" y="34.4">UWAGA!</text>
<text x="261.9" y="43.4">PROFIL PRZEZNACZONY JEST DO MONTAŻU SYSTEMOWYCH</text>
<text x="261.9" y="48">ELEMENTÓW REGAŁÓW.</text>
<text x="224.7" y="57.3">1</text>
<text x="261.9" y="57">PROFIL NALEŻY ZAKŁADAĆ NA JEDNAKOWYCH TRAWERSACH.</text>
<text x="261.9" y="61.5">PROFIL PRZEZNACZONY JEST DO TRAWERSÓW 60X40, 100X40,</text>
<text x="261.9" y="66.1">NIE PRZYSTOSOWANY DO TRAWERSÓW DW (DWUTEOWNIK).</text>
<text x="261.9" y="75.1">ZABRANIA SIĘ SKŁADOWANIA TOWARU NA TRAWERSACH DO</text>
<text x="261.9" y="79.6">KTÓREGO ZAMOCOWANO PROFIL.</text>
<text x="261.9" y="88.7">BEZWZGLĘDNIE WYMAGANE JEST SKRĘCENIE ŚRUBĄ OBEJMY</text>
<text x="261.9" y="93.2">NA TRAWERS.</text>
<text x="261.9" y="102.3">MAKSYMALNE OBCIĄŻENIE PIONOWE POJEDYNCZEGO PROFILU</text>
<text x="261.9" y="106.8">NIE MOŻE PRZEKRACZAĆ 1/10 MAKSYMALNEGO OBCIĄŻENIA</text>
<text x="261.9" y="111.3">TRAWERSU NA KTÓRYM ZOSTAŁ ZAMOCOWANY.</text>
<text x="261.9" y="120.4">MAKSYMALNA GŁĘBOKOŚĆ PÓKI ZAMOCOWANEJ NA PROFILU</text>
<text x="261.9" y="124.9">NIE MOŻE PRZEKRACZAĆ G-470.</text>
<text x="261.9" y="134">PROFIL, ANI ELEMENTY NA NIM ZAMONTOWANIE NIE MOGĄ</text>
<text x="261.9" y="138.5">SŁUŻYĆ JAKO KONSTRUKCJE OPOROWE, ANI PRZENOSIĆ</text>
<text x="261.9" y="143">OBCIĄŻEŃ POZIOMYCH INNYCH NIE WYNIKAJĄCE Z JEGO</text>
<text x="261.9" y="147.5">NORMALNEGO ZASTOSOWANIA.</text>
<text x="45.1" y="185.6">A</text>
<text x="85.2" y="211.1">SZCZEGÓŁ A</text>
<text x="87.8" y="215.6">SKALA 1 : 5</text>
<text x="281.7" y="215.4">MN6P126... ODBICIE LUSTRZANE ELEMENTU MN6P127...</text>
<text x="368.5" y="247.8">MN6P12... RYS LM</text>
<text x="161.2" y="253.7">WYSOKOŚĆ</text>
<text x="131.2" y="258.2">SYMBOL</text>
<text x="160.6" y="258.2">HANDLOWA</text>
<text x="164.7" y="262.7">Hh (mm)</text>
<text x="124.1" y="269.1">ME-A08942700</text>
<text x="169.3" y="269.1">2700</text>
<text x="193.3" y="268.7">ELEMENT</text>
<text x="240.3" y="268.7">OPIS</text>
<text x="280.7" y="268.7">ILOŚĆ</text>
<text x="124.1" y="274.6">ME-A08942950</text>
<text x="169.3" y="274.6">2950</text>
<text x="201.7" y="274.2">1</text>
<text x="228.9" y="274.2">SŁUP JED.PERF.</text>
<text x="286.1" y="274.2">1</text>
<text x="124.1" y="280.1">ME-A08943350</text>
<text x="169.3" y="280.1">3350</text>
<text x="201.7" y="279.8">2</text>
<text x="234.3" y="279.8">CEOWNIK</text>
<text x="286.1" y="279.8">2</text>
<text x="201.7" y="285.5">3</text>
<text x="220.5" y="285.5">ŚRUBA M8X60 + NAKR.</text>
<text x="286.1" y="285.5">2</text>
</g>
<g font-size="4.7" fill="#808080">
<text x="158.8" y="119.9" transform="rotate(-90 158.8 119.9)">2100</text>
<text x="168.3" y="126.1" transform="rotate(-90 168.3 126.1)">Hc</text>
<text x="158.8" y="199.3" transform="rotate(-90 158.8 199.3)">H</text>
<text x="51.3" y="211.5" transform="rotate(-90 51.3 211.5)">10</text>
<text x="35.8" y="266.7" transform="rotate(-90 35.8 266.7)">40</text>
<text x="52.9" y="281.4">60</text>
</g>
<text font-size="3.9" x="362.3" y="253.8">A3</text>
<text font-size="3.2" x="354.9" y="267.2">SYMBOL</text>
<g font-size="2.2">
<text x="303.6" y="245.3">Projekt jest właśnością firmy</text>
<text x="303.6" y="247.8">RACKSYSTEM Sp. Z O.O.</text>
<text x="303.6" y="250.3">I w żadnej części nie może być:</text>
<text x="303.6" y="252.8">kopiowany, udostępniany</text>
<text x="303.6" y="255.3">ani wykożystywany jakos</text>
<text x="303.6" y="257.8">dokumętacja przez firmy trzecie.</text>
</g>
<g font-size="2">
<text x="383.1" y="227.9">WYMIARY NIETOLEROWANE</text>
<text x="343.1" y="233.4">STĘP OSTRE</text>
<text x="359.5" y="228.9">NIE SKALUJ RYSUNKU</text>
<text x="383.1" y="230.4">WYKONAĆ WEDŁÓG:</text>
<text x="302.4" y="235.5">Sp. Z O.O.</text>
<text x="343.1" y="235.9">KRAWĘDZIE</text>
<text x="339.9" y="245.4">WERSJA</text>
<text x="341.2" y="249.4">V1</text>
<text x="340.7" y="257.7">12.03.2013</text>
<text x="341.8" y="252.9">DATA</text>
<text x="360.1" y="257.7">SKALA:1:1</text>
<text x="373.9" y="253.8">WYKONAŁ</text>
<text x="339.7" y="262.3">NR RYSUNKU</text>
<text x="359.1" y="261.8">ARKUSZ 1 Z 1</text>
<text x="301" y="266.4">TYTUŁ:</text>
</g>
<text font-size="1.3" x="358.7" y="244">SYMBOL RS</text>
</svg>
